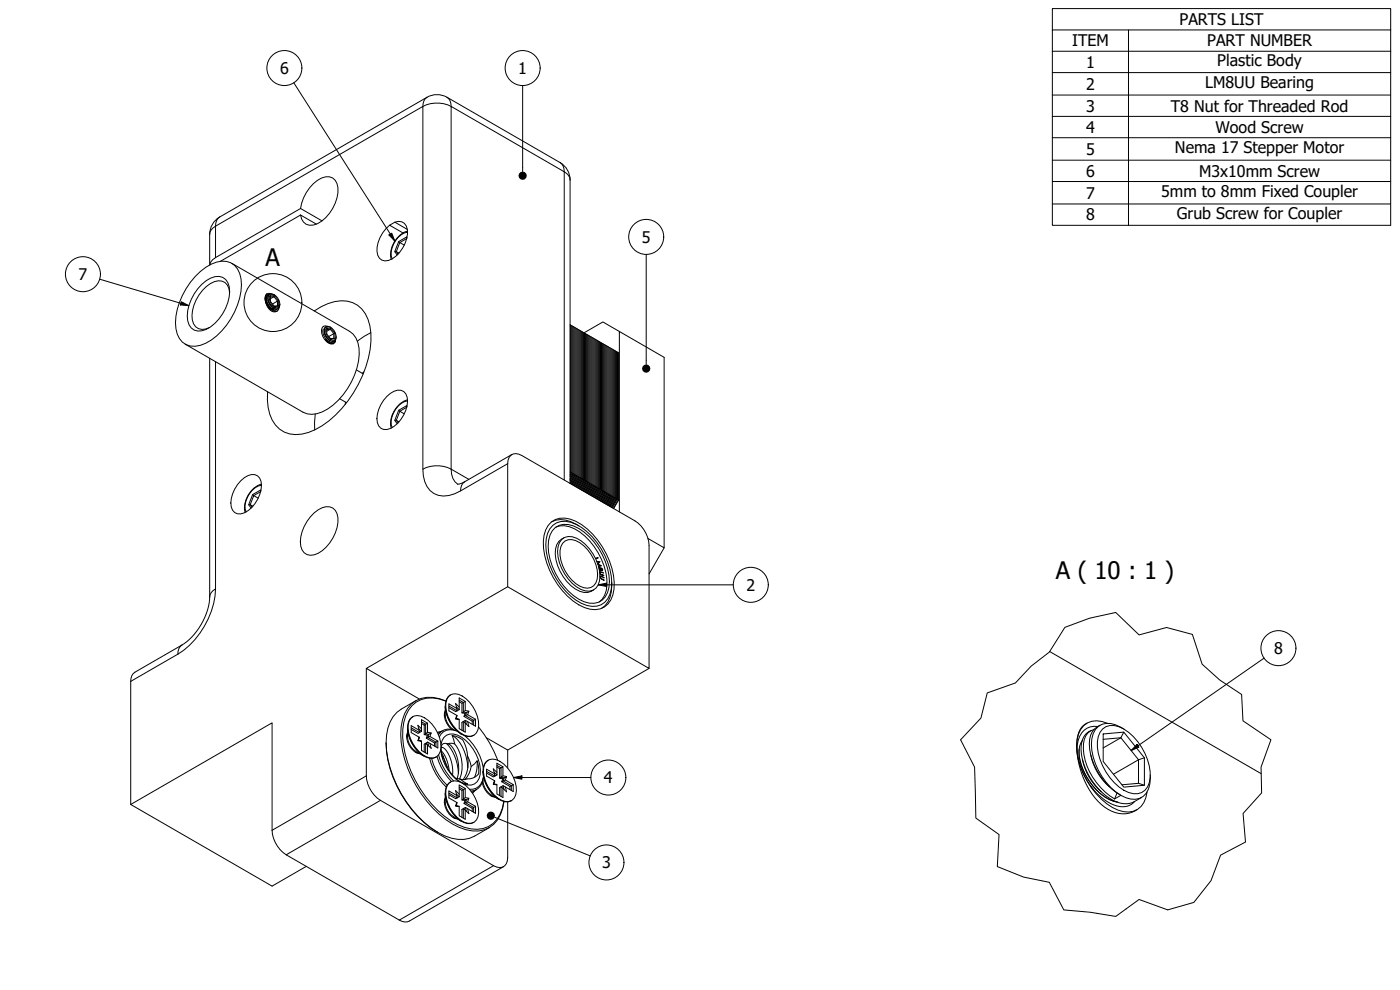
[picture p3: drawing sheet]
<svg xmlns="http://www.w3.org/2000/svg" width="420mm" height="297mm" viewBox="0 0 420 297" stroke-linecap="round" stroke-linejoin="round" font-family="sans-serif">
<!-- layer: Visible (ISO) -->
<g fill="none" stroke="#000" stroke-width=".3">
<path d="M62.9 79.5v-9.2a6 6 0 0 1 3-5.2l62.3-35.9a6 6 0 0 1 5.9 0l34 19.6a6 6 0 0 1 3 5.2v91l1.5-2.6-.3-.2-1.2 2.1M69.6 79l35.3 20.4a7 7 0 0 1 2.9 6.9 21.5 21.5 0 0 1-11.1 17.3 6.4 6.4 0 0 1-5.8 .1l-35.3-20.4M90.2 62.6a11.4 11.4 0 0 1 7.5-9.5 3.1 3.1 0 0 1 3.7 3.2 11.7 11.7 0 0 1-7.3 11.2 3.1 3.1 0 0 1-3.9-3M90.2 62.6l-25.5 14.7-1.5 1.4-.3 .8M90.2 64.5l-24.1 13.9M90.2 62.6l6.4 3.7M90.2 64.5l4.7 2.8M118.5 75.5h.4l.6 .7M118.5 66.7a2.58 2.58 0 0 1 3.8 2.2 9.5 9.5 0 0 1-5.7 9.2 2.58 2.58 0 0 1-3.5-2.6 10.1 10.1 0 0 1 3.8-7.9M121.3 73.5l-1.3-.7-1.1 2.7 .8 .4M122 71.1l.1 .4M122.1 71.6l-2.1 1.2-.4-.3"/>
<path d="M122.1 71.3l-.1-.2-2.4 1.4-1.1 3 .7 1M122.2 68.8l-3.7-2.1-1.6 .9 4 2.3M122.3 69.4a7.5 7.5 0 0 0-4.9 8.4M58.6 83a11.3 11.3 0 0 1 9.4-4.6 5.5 5.5 0 0 1 4.3 5.2 21 21 0 0 1-10.6 19.4 5.7 5.7 0 0 1-8.5-2.8 16.8 16.8 0 0 1 2.7-13.6zM60.6 85.3a6.3 6.3 0 0 1 6.2-2.1 4.4 4.4 0 0 1 2.1 4.3 13.8 13.8 0 0 1-7 11.3 3.6 3.6 0 0 1-5.6-2.5 13.1 13.1 0 0 1 4.3-11zM68.9 87.9a3.2 3.2 0 0 0-4.5-3.4 11.8 11.8 0 0 0-6.7 11.5 3.3 3.3 0 0 0 5.2 2.3M79.7 89.7a3.4 3.4 0 0 0 2.3 3.2M79.9 90.3l.4 1.1 .7 .9M80.2 88.1a3.1 3.1 0 0 0 .1 4.1 2.05 2.05 0 0 0 2.9 1.1M80.4 90l.4 1.1 .7 .9M80.4 88.6l-.1 .1a2.15 2.15 0 0 0 .1 2.8 2.14 2.14 0 0 0 3.1 1.1M80.6 88.5a2.07 2.07 0 0 0 .2 3.2l1 1"/>
<path d="M80.8 88.3a1.27 1.27 0 0 0-1.2 1.7l.8 1.9a2.62 2.62 0 0 0 2.2 1.2l.4-.3M81 88.3a1.79 1.79 0 0 0-.2 2.7l1.4 1.5-.4 .2M81 88.6l.5-.3a2.73 2.73 0 0 1 2.1 3.9 1.98 1.98 0 0 1-2.4-1.3l-.3-.9zM81.2 88.8l1.2-.1 1.2 1.5v1.7l-1.2 .1-1.2-1.6zM81.2 89.6l1-.6 1.1 1.3-1.5 .9M81.4 88.2l-.7-.2a1.54 1.54 0 0 0-1.1 2.2 3.4 3.4 0 0 0 3.5 3.2l.5-.5 .2-.6M82 92.3l-.2 .4M82.4 88.5l-.9-.3-.5 .1a2.21 2.21 0 0 0 0 2.9 2.21 2.21 0 0 0 2.5 1.4l.4-.4 .1-.9M82.4 88.7l-.2 .3-1 .1M83.3 91.8l.3 .1M83.6 90.2l-.3 .1v1.5h-1M94.3 93.3a12.6 12.6 0 0 1 11.5-2.5 9.8 9.8 0 0 1 5.5 9.2 34 34 0 0 1-12.6 26.3 14.7 14.7 0 0 1-11.8 3.9 8.9 8.9 0 0 1-6.4-8l-.2-4.7"/>
<path d="M97 98.7a3.5 3.5 0 0 0 1.8 3.8M97.1 97.9l-.1 .1M97.3 99.8l.4 1 .7 .9M97.9 98a1.79 1.79 0 0 0-.2 2.7l1.4 1.5-.3 .3M97.9 98.4l.5-.3a2.73 2.73 0 0 1 2.1 3.9 1.97 1.97 0 0 1-2.4-1.4l-.3-.8zM98.1 98.6l1.2-.2 1.2 1.6v1.6l-1.2 .1-1.2-1.5zM98.1 99.4l1-.6 1.1 1.3-1.5 .9M98.3 97.9l-.7-.1a1.53 1.53 0 0 0-1 2.2 3.4 3.4 0 0 0 3.4 3.1l.5-.4 .2-.7-.4 .8a1.94 1.94 0 0 1-2.5-1M99.3 98.3l-.9-.4-.5 .1a2.2 2.2 0 0 0 0 2.9 2.2 2.2 0 0 0 2.5 1.5l.4-.5 .1-.9M99.3 98.4l-.2 .4-1 .1M100.5 100l-.3 .1v1.4l-1 .1M111.3 99.8l-4 2.5"/>
<path d="M171.1 97.5l14.5 8.3v44.1l-.3-.1v-44.1M171.2 97.5v44.1M171.5 97.7l-.1 44.2M171.7 97.8v44.1M172 98l-.1 44.2M172.3 98.2v44M172.6 98.3l-.1 44.2M172.9 98.5v44.1M173.2 98.6l-.1 44.3M173.4 98.8v44.1M173.7 99l-.1 44.2M174 99.1v44.1"/>
<path d="M174.3 99.3l-.1 44.2M174.6 99.5v44M174.9 99.6l-.1 44.3M175.1 99.8v44.1M175.4 100l-.1 44.2M185.9 99.5l-5-2.9-5.6 3.3M62.9 107.5v71.6a19.1 19.1 0 0 1-8.3 14.4l-14.1 8.2a3 3 0 0 0-1.3 2.7v37l42.5 24.5 10.2-6M97.8 101.9a1.82 1.82 0 0 0 2.6 .5M97.8 101.9l.1 .1M98.9 102.1l-.1 .4M99.6 102.8h-.1M99.7 102.7l-.6 .2"/>
<path d="M100.1 103.1l-.1 .1M100.2 101.5l.3 .1M102 119.6l2 1.2M107 111l2 1.2M109.2 111.6l-.5 .4M116.1 119a4.4 4.4 0 0 1 5.1-1.5 4.1 4.1 0 0 1 1 4.2 9.3 9.3 0 0 1-6.1 7.2 2.67 2.67 0 0 1-3-3.3 10.1 10.1 0 0 1 3-6.6zM122.3 120a7.5 7.5 0 0 0-4.9 8.4M175.7 100.1v44.1M176 100.3l-.1 44.2M176.3 100.4v44.1M176.5 100.6v44.2M176.8 100.8v44.1"/>
<path d="M177.1 100.9l-.1 44.3M177.4 101.1v44.1M177.7 101.3l-.1 44.2M178 101.4v44.1M178.2 101.6v44.2M178.5 101.7v44.1M178.8 101.9l-.1 44.2M179.1 102.1v44.1M179.4 102.2l-.1 44.3M179.7 102.4v44.1M179.9 102.6v44.2M180.2 102.7v44.1"/>
<path d="M180.5 102.9l-.1 44.2M180.8 103.1v44M181.1 103.2l-.1 44.2M181.4 103.4v44.1M181.6 103.5v44.3M181.9 103.7v44.1M182.2 103.9l-.1 44.2M182.5 104v44.1M182.8 104.2l-.1 44.2M183.1 104.4v44M183.3 104.5v44.3M183.6 104.7v44.1"/>
<path d="M183.9 104.8l-.1 44.3M184.2 105v44.1M184.5 105.2l-.1 44.2M184.7 105.3v44.1M185 105.5l-.1 44.2M94.6 124.2l-.2 4.8M103.7 120.7l-.1 .6M118.5 126.1h.4l.6 .8M121.3 124.2l-1.3-.8-1.1 2.7 .8 .5M122 121.7l.1 .4M122.1 122.2l-2.1 1.2-.4-.3M122.1 121.9l-.1-.2-2.4 1.4-1.1 3 .7 1"/>
<path d="M153.3 136.6a2.8 2.8 0 0 1 3.3 .1l33.9 19.6a9.3 9.3 0 0 1 4.3 7.3v37l-42.4-24.5v-37l.1-1zM153.6 136.4l-14.1 8.1-2.2 .8M72.2 144.3a4.4 4.4 0 0 1 5.1-1.5 4.1 4.1 0 0 1 1 4.2 9.3 9.3 0 0 1-6.1 7.2 2.68 2.68 0 0 1-2.9-3.3 10.1 10.1 0 0 1 2.9-6.6zM74.6 151.4h.5l.5 .8M77.5 149.5l-1.4-.8-1 2.7 .8 .5M78.2 147.1v.3M78.2 147.5l-2.1 1.2-.3-.3M78.3 147.2l-.1-.1-2.4 1.3-1.2 3 .8 1.1M78.5 145.3a7.5 7.5 0 0 0-4.9 8.5M94.3 153.9a5.1 5.1 0 0 1 5.6-1.5 4.5 4.5 0 0 1 1.5 4.4 11.8 11.8 0 0 1-7.1 9.7 3.3 3.3 0 0 1-4.2-3.9 12.7 12.7 0 0 1 4.2-8.7zM165.4 156.6a6.5 6.5 0 0 1 7.4-.2 22.9 22.9 0 0 1 11.5 20.4 6 6 0 0 1-8.9 5.5 22.5 22.5 0 0 1-11.9-15.6 10.2 10.2 0 0 1 1.9-10.1zM165.5 156.6a8.2 8.2 0 0 1 8.2 1.1"/>
<path d="M165.9 157.6a5.9 5.9 0 0 1 7-.3 21.1 21.1 0 0 1 10.6 19.4 5.5 5.5 0 0 1-7.4 5 20 20 0 0 1-11.8-14.2 10 10 0 0 1 1.6-9.9zM166.7 158.3a5.9 5.9 0 0 1 7 .3 19.7 19.7 0 0 1 9.1 17.6 5.1 5.1 0 0 1-7.5 4.3 19.3 19.3 0 0 1-10.7-18.4l.5-1.5 .6-1.3zM166.9 158.1a8.5 8.5 0 0 1 8.6 2.7 20.3 20.3 0 0 1 6.7 14.7 6.5 6.5 0 0 1-2.4 5.1M171.1 141.7l.4 .1-.4 .6M171.1 143l.6-1.1 .3 .2-.9 1.6M171.4 145.2l1.5-2.6 .3 .1-1.6 2.7M171.5 141.9l-.4 .7M171.9 145.5l1.5-2.6 .3 .2-1.5 2.6M172 142.3l-.9 1.6M172.5 145.8l1.5-2.6 .3 .2-1.5 2.6M172.6 142.6l-1.4 2.5M173.1 146.2l1.5-2.7 .3 .2-1.6 2.6"/>
<path d="M173.2 142.9l-1.5 2.5M173.6 146.5l1.5-2.6 .3 .1-1.5 2.7M173.7 143.3l-1.4 2.4M174.2 146.8l1.5-2.6 .3 .2-1.5 2.6M174.3 143.6l-1.4 2.5M174.8 147.2l1.5-2.7 .2 .2-1.5 2.6M174.9 143.9l-1.5 2.5M175.3 147.5l1.5-2.6 .3 .1-1.5 2.6M175.4 144.2l-1.4 2.5M175.9 147.8l1.5-2.6 .3 .1-1.5 2.7M176 144.6l-1.4 2.4M176.4 148.1l1.6-2.6 .2 .2-1.5 2.6"/>
<path d="M176.5 144.9l-1.4 2.5M177 148.5l1.5-2.7 .3 .2-1.5 2.6M177.1 145.2l-1.4 2.5M177.6 148.8l1.5-2.6 .3 .1-1.5 2.6M177.7 145.5l-1.5 2.5M178.1 149.1l1.6-2.6 .2 .1-1.5 2.7M178.2 145.9l-1.4 2.4M178.7 149.4l1.5-2.6 .3 .2-1.5 2.6M178.8 146.2l-1.4 2.5M179.3 149.8l1.5-2.7 .3 .2-1.5 2.6M179.4 146.5l-1.5 2.5M179.8 150.1l1.6-2.6 .2 .1-1.5 2.7"/>
<path d="M179.9 146.8l-1.4 2.5M180.4 150.4l1.5-2.6 .3 .2-1.5 2.6M180.5 147.2l-1.4 2.5M181 150.7l1.5-2.6 .3 .2-1.5 2.6M181.1 147.5l-1.5 2.5M181.5 151.1l1.6-2.7 .2 .2-1.5 2.6M181.6 147.8l-1.4 2.5M182.1 151.4l1.5-2.6 .3 .1-1.5 2.7M182.2 148.1l-1.4 2.5M182.7 151.7l1.5-2.6 .3 .2-1.5 2.6M182.8 148.5l-1.5 2.5M183.2 152.1l1.5-2.7 .3 .2-1.5 2.6"/>
<path d="M183.3 148.8l-1.4 2.5M183.9 149.1l-1.4 2.5M184.5 149.5l-1.5 2.4M185 149.8l-1.4 2.5M185.3 149.8l-1.5 2.6M185.5 150.1l.1-.2-1.5 2.6M185.6 150.1l-1.4 2.5M185.9 153.6v-54.1l13.4 7.7v57.2l-4.8-2.8M152.4 176.1l-42.5 24.5 16 9.1M168.6 161.9a3.8 3.8 0 0 1 4.4-.4 13.4 13.4 0 0 1 6.9 12.8 3.6 3.6 0 0 1-5.5 2.6 13.4 13.4 0 0 1-6.9-12.8l.4-1.3zM168.9 163a3.2 3.2 0 0 1 3.9-.8 11.8 11.8 0 0 1 6.4 11.6 3.3 3.3 0 0 1-5.2 2.1 12.2 12.2 0 0 1-5.9-10.7l.2-1.2zM169.2 161.4a4.4 4.4 0 0 0-2.6 4.9 13.7 13.7 0 0 0 7.4 11.1 4 4 0 0 0 4.2-.4"/>
<path d="M183.6 174.9a8.2 8.2 0 0 1-3.1 7.7M199.3 164.4l-4.5 7.8M315 195.5l63.5 36.6M109.9 200.6v32.2a9.4 9.4 0 0 0 4.3 7.3l33.9 19.6a2.59 2.59 0 0 0 3 .3 2.59 2.59 0 0 0 1.3-2.7v-16.7M122.3 219.8a5.2 5.2 0 0 0 3.7 6.3M122.3 218.5a7 7 0 0 0 1.7 6.4l3.1 1.9M122.3 218.4a10.6 10.6 0 0 0 4.9 8.4M123.4 218.9l2.1 1.2 .4-.3M123.4 218.4l2.5 1.4M123.4 215.4a3.2 3.2 0 0 1 4 0 10.3 10.3 0 0 1 4.7 10.1 2.73 2.73 0 0 1-4.1 1.6 10.5 10.5 0 0 1-5.5-9.8l.4-1.1zM123.9 215a3.4 3.4 0 0 0-1.6 4 10.1 10.1 0 0 0 6.6 8.5h1l1-.4M124.8 210.2l-4.4 2.6a11 11 0 0 0-4.5 10 34.4 34.4 0 0 0 15.5 27 11 11 0 0 0 11 1.1l4.4-2.6"/>
<path d="M125.7 218.6l.8 .9M125.8 219.1l-2.4-1.4v2.1l2.4 1.4M126.5 218.7l-1.1-1.1 .5 2.2M126.5 216.6l1.2 .7 .6-.3v2.7M126.5 219.5l-.4 .2-.3-.2M126.5 217.1l.8 .5M128.3 217l-1.8-1.1v3.6M129.4 219.9l-1.1-.2-.6 .5v-2.9l-.4 .3v2.8M132.4 219.5l-1.1 .2M132.8 219.2l-1.4 .8M133.6 213.6l-.3 1M133.6 213.2a5.3 5.3 0 0 0 1.9 5.6"/>
<path d="M133.6 211.9a7 7 0 0 0 1.7 6.4l.9 .7M133.6 211.8a10.6 10.6 0 0 0 4.9 8.5M133.8 210.4a8.6 8.6 0 0 0-11.2 2.7 17.7 17.7 0 0 0-1 13.1 33.4 33.4 0 0 0 15.8 21.2 9.5 9.5 0 0 0 10.5-.3 10.3 10.3 0 0 0 3.3-6.6M133.8 210.3a9 9 0 0 0-11.4 2.2 16.6 16.6 0 0 0-1.6 12.7 34.8 34.8 0 0 0 15 22 11 11 0 0 0 11 1.1 9.7 9.7 0 0 0 4.4-7.8M134.7 212.3l2.1 1.2 .4-.2M134.7 211.8l2.5 1.5M134.7 208.8a3.2 3.2 0 0 1 4 0 10.3 10.3 0 0 1 4.8 10.1 2.74 2.74 0 0 1-4.2 1.7 10.5 10.5 0 0 1-5.5-9.9l.4-1zM135.2 208.5a3.4 3.4 0 0 0-1.5 3.9 10.1 10.1 0 0 0 6.5 8.6h1l1-.4M136.9 219.2a4.1 4.1 0 0 0-5.3 1.2M136.9 215.6l.9 .3-1.1-.2M137 212.1l.8 .8M137.1 214.6l-.4 1.1z"/>
<path d="M137.1 212.6l-2.4-1.4v2.1l2.4 1.3M137.1 219.4a3.8 3.8 0 0 0-5.3 1.7M137.8 212.1l-1.1-1 .5 2.2M137.8 215.9v2.7l1.8 1.1v-2.8l-.5-.4M137.8 210.1l1.3 .7 .5-.3v2.7M137.8 212.9l-.4 .3-.3-.3M137.8 210.6l.8 .4M139.1 216.5v2.9M139.1 216.5l-.5 .2v2.4M139.3 214.9l.4-.2 2.4 1.4 .6-.3v2.1l-2.4-1.4M139.6 214.1l-.3 .8 2.4 1.5v.9M139.6 210.5l-1.8-1.1v3.5"/>
<path d="M139.7 216.1l.6 .4 .4 1.5-1.1-1.1M139.7 216.1l.3 1.2M139.7 216.1l-.4 .3v.3M140.3 214.4l.4-1-.7 .4-.9-.2-.5 .3 1 .2 .4-.3-.3 .9 .6-.3 2.4 1.4M140.7 213.4l-1.1-.2-.5 .4v-2.8l-.5 .2v2.9M141.7 216.4l.4-.3v1.5M143.6 218.1a37 37 0 0 1 5.8 10M194.8 200.6l-42.4 24.4-6.4-3.6M326.2 217a6 6 0 0 0-3 5.7 25.2 25.2 0 0 0 7.4 18.7 8.7 8.7 0 0 0 10.6 1.5M327.4 219.2a5.5 5.5 0 0 0-3 5.9 18.9 18.9 0 0 0 11.3 15.7l.9 .2a7 7 0 0 0 6-1.7M328.4 218.9a4.2 4.2 0 0 0-3.2 4.3 18.7 18.7 0 0 0 9.3 16.5M329.5 218a5.4 5.4 0 0 0-6.2 5.5 19.2 19.2 0 0 0 11.7 18.3 5 5 0 0 0 5.5-1.3"/>
<path d="M330.1 217.6a5.4 5.4 0 0 0-3.2 5.6 19.4 19.4 0 0 0 9.5 15.4l-1.9 1.1M330.9 218.7a5 5 0 0 1 6.4 0 17.3 17.3 0 0 1 7.9 14.6 4.5 4.5 0 0 1-6.5 4.5 16.9 16.9 0 0 1-9.4-15.3l.3-1.5 .5-1.3zM332.3 217a6 6 0 0 0-9 4.9 22.3 22.3 0 0 0 7.2 17.9 10.6 10.6 0 0 0 9.6 3.6 6.1 6.1 0 0 0 4.1-5.8M337.3 218.7a6.6 6.6 0 0 0-7.7-.7 8.8 8.8 0 0 0-1.5 9.1 18.6 18.6 0 0 0 9.8 12.3 4.9 4.9 0 0 0 7.2-4.2l.1-2.7M337.3 219.7l-.9 1.7-5.3 .4M115.9 222.8a33.6 33.6 0 0 0 15.5 27M122.3 220.2l-.3 1M124.6 225.7l1.1 .2M125.6 222.1l.9 .3-1.1-.2M125.8 221.2l-.4 1zM126.5 222.4v2.8l1.8 1v-2.7l-.6-.5M127.7 223v2.9"/>
<path d="M127.7 223l-.4 .3v2.3M127.9 221.5l.5-.3 2.4 1.5 .6-.4v2.1l-2.4-1.3M128.2 220.6l-.3 .9 2.5 1.4v.9M128.4 222.7l.6 .4 .4 1.4-1.1-1M128.4 222.7l.2 1.1M128.4 222.7l-.5 .2 .1 .3M128.9 227.5a17.6 17.6 0 0 0 5 8.6M129 221l.4-1.1-.7 .4-1-.1-.4 .2 .9 .2 .5-.3-.3 .9 .6-.2 2.4 1.3M129.5 227.5a17 17 0 0 0 4.7 8.1M130.4 222.9l.4-.2v1.4M131.2 227a17.2 17.2 0 0 0 4.3 7.5M131.6 226.5a16.4 16.4 0 0 0 4.5 7.8"/>
<path d="M132.3 224.9a13.4 13.4 0 0 0 5.5 9.6M132.3 223.4a3.3 3.3 0 0 1 5-2.8 12.6 12.6 0 0 1 6.8 11.8 3.3 3.3 0 0 1-5 2.8M132.4 224.3l.2-.1a3.5 3.5 0 0 1 2.3 2.6l.9 3.2v2.6M132.4 225.3a9.9 9.9 0 0 1 2.4 5.9M132.5 225.7l.6 1.2a11.2 11.2 0 0 0 6.3 8.2l1 .2-2.4-1.6M133.2 227.5l1 2.6M133.6 239.8l-.3 1M133.6 239.3a5.2 5.2 0 0 0 3.7 6.4M133.6 238.1a7.1 7.1 0 0 0 1.7 6.4l3.1 1.9M133.6 238a10.6 10.6 0 0 0 4.9 8.4M134 223.1a13.5 13.5 0 0 1 3.6 8.9M134.3 223.2a3.8 3.8 0 0 1 2.6 3.1 11.1 11.1 0 0 1 .3 7.3"/>
<path d="M134.3 223.2a2.29 2.29 0 0 1 3.3 1.8 10.9 10.9 0 0 1 .3 8.7M134.3 223.2a1.23 1.23 0 0 0-1.8 .6v2.5l.4 1.4 .2-.8M134.7 238.5l2.1 1.2 .4-.3M134.7 238l2.5 1.4M134.7 235a3.2 3.2 0 0 1 4 0 10.3 10.3 0 0 1 4.8 10 2.73 2.73 0 0 1-4.2 1.7 10.5 10.5 0 0 1-5.5-9.8l.4-1.1zM135.2 234.6a3.4 3.4 0 0 0-1.5 4 10.1 10.1 0 0 0 6.5 8.5h1l1-.4M135.7 220.7a4.6 4.6 0 0 1 3.5 1.9l.8 2 .3 2.3M135.7 220.7l.8 2.5M135.7 220.7a11.7 11.7 0 0 1 4.7 9.7M136.7 233.5l1.3 .2M137 238.2l.8 .8M137.1 238.7l-2.4-1.4v2.1l2.4 1.4"/>
<path d="M137.8 238.3l-1.1-1.1 .5 2.2M137.8 236.2l1.3 .7 .5-.3v2.7M137.8 239l-.4 .3-.3-.2M137.8 236.7l.8 .4M138.2 220.1l.2 .2M139.5 220.8a16 16 0 0 1 5.5 9.5M139.6 236.6l-1.8-1.1v3.5M140.3 226.9a9 9 0 0 1-1.3 7M140.3 226.9a4.8 4.8 0 0 1-.1 6.2l-.7 .8M140.7 239.5l-1.1-.2-.5 .5v-2.9l-.5 .2v2.9M141.4 230l1.8-1.7 .5 2.7-.1 1.2-.3 .4a6.4 6.4 0 0 1-5.3 1.1M142.6 237.1l-.8 .9"/>
<path d="M143 236.9l-1.4 .8M143.2 228.3a10.5 10.5 0 0 1-.8 4.9M144.7 234.8a5.3 5.3 0 0 0 3.9 4.4M144.9 234.1a5.4 5.4 0 0 0 2.5 4.4l2.3 1.4M144.9 231.4a10.6 10.6 0 0 0 4.9 8.5M144.9 231.5v.3M145.1 233.1a3.8 3.8 0 0 1-4.2 3.7M145.1 233.4a4.1 4.1 0 0 1-3.7 4M146 231.9l2.1 1.2 .4-.2M146 231.4l2.5 1.5M146.1 228.4a3.2 3.2 0 0 1 3.9 0 10.3 10.3 0 0 1 4.8 10.1 2.73 2.73 0 0 1-4.2 1.6 10.5 10.5 0 0 1-5.4-9.8l.3-1zM146.5 228.1a3.4 3.4 0 0 0-1.5 3.9 10.1 10.1 0 0 0 6.5 8.6h1l1-.4"/>
<path d="M147.3 238.7l1 .3M148.2 235.2l.9 .3-1.1-.2M148.3 231.7l.8 .8M148.4 234.2l-.4 1.1zM148.4 232.2l-2.4-1.4v2.1l2.4 1.3M149.1 231.7l-1.1-1 .5 2.2M149.1 235.5v2.7l1.8 1.1v-2.8l-.5-.4M149.1 229.7l1.3 .7 .5-.4v2.8M149.1 232.5l-.4 .3-.2-.3M149.1 230.1l.8 .5M150.4 236.1v2.8M150.4 236.1l-.5 .2v2.4"/>
<path d="M150.6 234.5l.4-.2 2.5 1.4 .5-.3v2.1l-2.3-1.4M150.9 233.7l-.3 .8 2.4 1.5v.9M150.9 230l-1.8-1v3.5M151 235.7l.7 .4 .3 1.5-1.1-1.1M151 235.7l.3 1.2M151 235.7l-.4 .3v.3M151.7 234l.3-1-.7 .4-.9-.2-.5 .3 1 .2 .4-.3-.3 .9 .7-.3 2.3 1.4M152 233l-1.1-.2-.5 .4v-2.8l-.5 .2v2.9M152.4 225v5.4M153 236l.5-.3v1.5M323.9 224.8a17.1 17.1 0 0 0 10.2 15.6l1.1 .2M324.9 227.9a17.2 17.2 0 0 0 5.6 9.7"/>
<path d="M327.3 226.5a17.2 17.2 0 0 0 5.7 9.6M331.1 220.2l6.2-.5 6.2 7.7v8.2l-6.2 .6-6.2-7.7zM331.1 224.4l5.3-3 5.3 6.6-7.5 4.3M335.2 237.9l-.7 1.8M341.7 235l1.8 .6M343.5 227.4l-1.8 .6v7l-5 .5M39.2 241.4l42.5-24.5v32.2a9.4 9.4 0 0 0 4.2 7.4l33.9 19.6a3 3 0 0 0 3 .3l28.3-16.4M136 245.3l1 .2M136.9 241.7l.9 .3-1.1-.2M137.1 240.8l-.4 1zM137.8 242v2.8l1.8 1v-2.7l-.5-.5M139.1 242.6v2.9"/>
<path d="M139.1 242.6l-.5 .3v2.3M139.3 241.1l.4-.3 2.4 1.5 .6-.4v2.1l-2.4-1.3M139.6 240.2l-.3 .9 2.4 1.4v1M139.7 242.3l.6 .4 .4 1.4-1.1-1M139.7 242.3l-.4 .2v.3M139.7 242.3l.3 1.1M140.3 240.6l.4-1.1-.7 .4-.9-.1-.5 .2 1 .2 .4-.3-.3 .9 .6-.2 2.4 1.3M141.7 242.5l.4-.2v1.4M329.2 274h.1M338 272.7h.1"/>
</g>
<!-- layer: Visible Narrow (ISO) -->
<g fill="none" stroke="#000" stroke-width=".3">
<path d="M128.2 29.2a3 3 0 0 0-1.3 2.7 9.4 9.4 0 0 1 8.5 0 3 3 0 0 0-1.3-2.7M168.1 48.8a3 3 0 0 1 1.2 2.7M169.3 51.5a2.98 2.98 0 0 1 1.8 2.5M169.3 51.5l-33.9-19.6v108.9l5.3 3M169.3 51.5v92.5M64.7 77.3v-9.4l62.2-36v108.9M65.9 65.1a3 3 0 0 0-1.2 2.8 2.98 2.98 0 0 0-1.8 2.4M122.3 69.7a6.6 6.6 0 0 0-4.6 8M79.9 89.2a3 3 0 0 0 2.1 3.7M80.4 91.9l.2 .2M64.7 108.5v68.2M100.6 102.2l-.4 .7"/>
<path d="M100.7 102.1l-.2 .6M122.3 120.3a6.6 6.6 0 0 0-4.6 8M152.4 139.1l-14.2 8.2M78.5 145.6a6.6 6.6 0 0 0-4.6 8M139.5 144.5a3 3 0 0 0-1.3 2.8 8.3 8.3 0 0 1-8 .8 7.7 7.7 0 0 1-3.3-7.3 9.3 9.3 0 0 1 8.5 0 5.1 5.1 0 0 0 2 4.5M62.9 179.1a2.98 2.98 0 0 1 1.8-2.4 25 25 0 0 1-11.3 19.6M178.7 167.5l.8-.2v.1l-.7 .3M179.1 168.4l.9 .2-.5 .6 1 .6-.8 .2M179.2 168.6h.6l-.4 .5M179.4 169.3l.8 .4-.6 .2M179.7 170.4l1 .2 .2 .6-.5-.2-.2 .2-.3-.2M179.8 170.5h.4l.1 .5h-.3z"/>
<path d="M180 171.7l.2-.2 .8 .3-.7-.1-.2 .2 .2 .4 .9 .4-1-.3-.2-.4M180.2 172.9l1.1 .4-.9-.3-.1 .2 1 1-1-.6zM180.4 170.6l.3 .1 .1 .3h-.3zM53.4 196.3l-14.2 8.1M54.6 193.5a3 3 0 0 0-1.2 2.8M109.9 232.8l-28.2 16.3M324.9 222.1a8 8 0 0 0-.4 7.5 17.5 17.5 0 0 0 9.7 10.8l1.3 .3M327.3 235.8l.9 1.1M114.2 240.1l-28.3 16.4M148.1 259.7l-28.3 16.4"/>
</g>
<!-- layer: Break Line (ISO) -->
<path d="M296.3 207.9l8.4-3 4.7-5 5.5-4.2 4.7-7.5 7.4-2.7 7.9-1.7 6.9 6.7 8.3-2.2 7.7 2 3 9 5.2 4.7 6.6 4.4 .4 7.9 8.4 5.7-2.9 8.2 .1 7.7-5.5 6.2 .7 8.6-7.5 3.9-2.9 7.6-5.1 6.6-7.9 2.2-8.5-3.1-7 5.1-7.7-1.3-7.9-.7-4.4-8.3-7.7-1.5-7.9-3.2 .5-9.6-6.9-4.9-.4-15.3-4.2-8.2 6.1-6.6z" fill="none" stroke="#000" stroke-width=".3"/>
<!-- layer: Detail Boundary (ISO) -->
<circle cx="81.9" cy="90.8" r="8.7" fill="none" stroke="#000" stroke-width=".3"/>
<!-- layer: Symbol (ISO) -->
<g fill="none" stroke="#000" stroke-width=".3">
<path d="M315.8 9v-6.4h101.6v6.4M315.8 15.4h101.6M338.7 9v58.6M417.4 9h-101.6v6.4M417.4 9v58.6h-101.6v-52.2M88.2 24.8l30.3 47.5M156.9 25.7v25.8M315.8 21.8h101.6M315.8 28.5h101.6M315.8 34.9h101.6M315.8 41.3h101.6M315.8 48.1h101.6"/>
<path d="M315.8 54.5h101.6M116.7 70.5l.9-.5 .9 2.3zM193.9 76.3v33M315.8 61.2h101.6M29.9 83.8l26.8 7.9M54.4 90.5l2.3 1.2-2.6-.2zM179.5 175.5l2.5-.5v1zM179.5 175.5h40.6M379.4 197.5l-39.9 27.7M154.1 233.3l2.5-.5v1zM154.1 233.3h23.2M341.2 223.4l.6 .8-2.3 1z"/>
<path d="M148.5 245.2l28.6 11.6"/>
<circle cx="85.3" cy="20.4" r="5.3"/>
<circle cx="156.9" cy="20.4" r="5.3"/>
<circle cx="193.9" cy="71.1" r="5.3"/>
<circle cx="24.9" cy="82.3" r="5.3"/>
<circle cx="225.3" cy="175.5" r="5.3"/>
<circle cx="383.7" cy="194.5" r="5.3"/>
<circle cx="182.6" cy="233.3" r="5.3"/>
<circle cx="182" cy="258.8" r="5.3"/>
</g>
<g fill="#000">
<path d="M116.7 70.5l.9-.5 .9 2.3z" fill-rule="evenodd"/>
<path d="M54.4 90.5l2.3 1.2-2.6-.2z" fill-rule="evenodd"/>
<path d="M179.5 175.5l2.5-.5v1z" fill-rule="evenodd"/>
<path d="M154.1 233.3l2.5-.5v1z" fill-rule="evenodd"/>
<path d="M341.2 223.4l.6 .8-2.3 1z" fill-rule="evenodd"/>
<circle cx="156.8" cy="52.7" r="1.25"/>
<circle cx="193.9" cy="110.6" r="1.25"/>
<circle cx="147.3" cy="244.7" r="1.25"/>
</g>
<g font-size="7.2">
<text x="79.7" y="79.7">A</text>
<text x="316.9" y="173.7">A ( 10 : 1 )</text>
</g>
<g font-size="4.8">
<text x="354" y="7.5">PARTS LIST</text>
<text x="321.7" y="13.9">ITEM</text>
<text x="362.3" y="13.9">PART NUMBER</text>
<text x="84" y="22.2">6</text>
<text x="155.5" y="22.2">1</text>
<text x="325.9" y="20.3">1</text>
<text x="365.3" y="19.9">Plastic Body</text>
<text x="325.9" y="26.9">2</text>
<text x="361.7" y="26.4">LM8UU Bearing</text>
<text x="325.9" y="33.5">3</text>
<text x="351.4" y="33.5">T8 Nut for Threaded Rod</text>
<text x="325.9" y="39.9">4</text>
<text x="364.8" y="39.9">Wood Screw</text>
<text x="325.9" y="46.4">5</text>
<text x="352.6" y="46">Nema 17 Stepper Motor</text>
<text x="325.9" y="53">6</text>
<text x="359.9" y="53">M3x10mm Screw</text>
<text x="325.9" y="59.6">7</text>
<text x="348.5" y="59.2">5mm to 8mm Fixed Coupler</text>
<text x="353.2" y="65.8">Grub Screw for Coupler</text>
<text x="325.9" y="66.2">8</text>
<text x="192.6" y="72.8">5</text>
<text x="23.6" y="84">7</text>
<text x="224" y="177.3">2</text>
<text x="382.4" y="196.3">8</text>
<text x="181.3" y="235">4</text>
<text x="180.7" y="260.6">3</text>
</g>
</svg>
